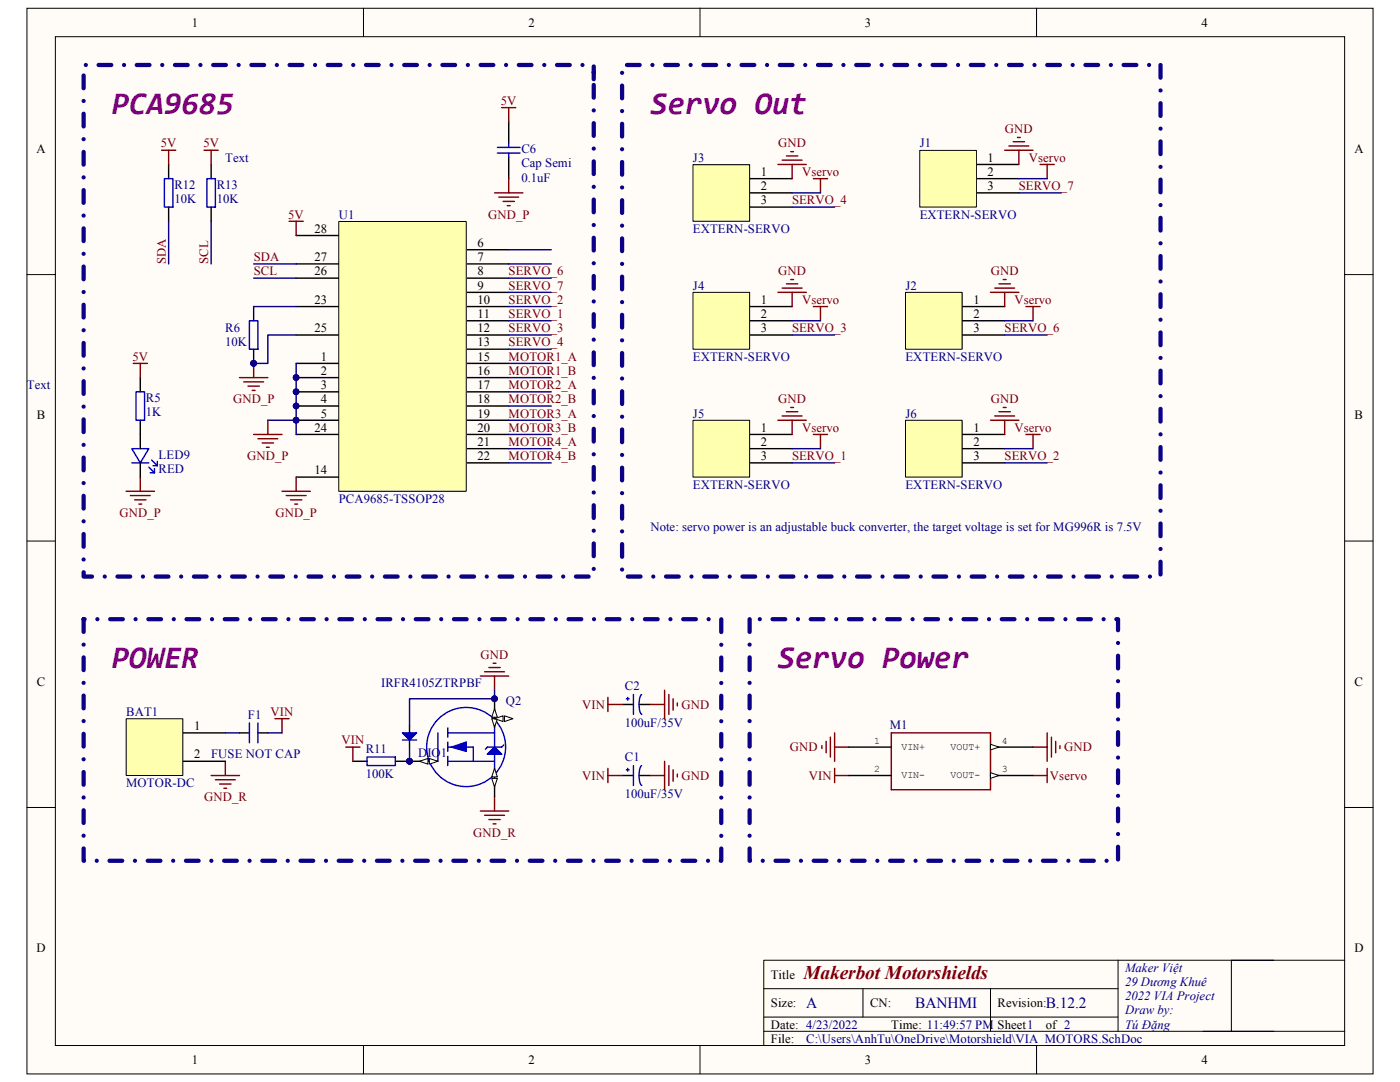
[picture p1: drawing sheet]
<svg xmlns="http://www.w3.org/2000/svg" width="279mm" height="216mm" viewBox="0 0 279 216" stroke-linecap="round" stroke-linejoin="round" font-family="sans-serif">
<path d="M5.4 1.7h268.6v212.6h-268.6z" fill="#fffcf8"/>
<path d="M5.4 1.7h268.6v212.6h-268.6z" fill="none" stroke="#000" stroke-width=".2"/>
<path d="M11.1 7.4h257.3v201.2h-257.3z" fill="#fffcf8"/>
<g fill="none" stroke="#000" stroke-width=".2">
<path d="M11 7.3h257.4v201.3h-257.4zM72.5 1.6v5.7M139.7 1.6v5.7M206.9 1.6v5.7M5.4 54.8h5.6M268.4 54.8h5.6M5.4 108h5.6M268.4 108h5.6M5.4 161.1h5.6M268.4 161.1h5.6M152.4 197.3h70.7M172.2 197.3v5.6"/>
<path d="M197.7 197.3v8.5M223.1 191.6v14.2M254.2 191.6h-101.8v17M268.4 191.6h-22.6v14.2M72.5 208.6v5.7M139.7 208.6v5.7M152.4 205.8h116M152.4 202.9h70.7M206.9 208.6v5.7"/>
</g>
<g fill="none" stroke="#000" stroke-width=".28">
<path d="M59.1 52.7h8.5M59.1 55.5h8.5M59.1 47h8.5M93 49.8h8.5M93 52.7h8.5M93 55.5h8.5M93 58.3h8.5M59.1 72.5h8.5M59.1 75.3h8.5M59.1 78.2h8.5M59.1 61.2h8.5M59.1 66.8h8.5"/>
<path d="M93 72.5h8.5M93 75.3h8.5M93 78.2h8.5M93 61.2h8.5M93 64h8.5M93 66.8h8.5M93 69.7h8.5M59.1 81h8.5M59.1 83.9h8.5M59.1 95.2h8.5M59.1 86.7h8.5M93 81h8.5"/>
<path d="M93 83.9h8.5M93 86.7h8.5M93 89.5h8.5M93 92.4h8.5"/>
</g>
<g fill="#000080" stroke="#000080" stroke-width=".2">
<circle cx="59.1" cy="75.3" r=".55"/>
<circle cx="59.1" cy="78.2" r=".55"/>
<circle cx="59.1" cy="81" r=".55"/>
<circle cx="59.1" cy="83.8" r=".55"/>
</g>
<path d="M67.6 44.2h25.4v53.8h-25.4z" fill="#ffffb0"/>
<path d="M67.6 44.2h25.4v53.8h-25.4z" fill="none" stroke="#000" stroke-width=".2"/>
<g fill="#000080" stroke="#000080" stroke-width=".2">
<circle cx="59.1" cy="75.3" r=".55"/>
<circle cx="59.1" cy="78.2" r=".55"/>
<circle cx="59.1" cy="81" r=".55"/>
<circle cx="59.1" cy="83.8" r=".55"/>
<circle cx="50.6" cy="72.5" r=".55"/>
</g>
<path d="M149.6 35.6h8.5M149.6 38.5h8.5M149.6 41.3h8.5M28 75.3v2.9M50.6 61.2v2.8M50.6 69.7v2.8M28 83.9v2.8" fill="none" stroke="#000" stroke-width=".28"/>
<path d="M27.2 78.2h1.6v5.7h-1.6zM49.8 64h1.7v5.7h-1.7z" fill="none" stroke="#00f" stroke-width=".28"/>
<g fill="none" stroke="#000080" stroke-width=".28">
<path d="M50.6 52.7h8.5M50.6 55.5h8.5M101.5 52.7h8.5M101.5 55.5h8.5M101.5 49.8h8.5M101.5 58.3h8.5M50.6 61.2h8.5M59.1 66.8h-5.6v5.7h-2.9M101.5 61.2h8.5M101.5 64h8.5M101.5 66.8h8.5M101.5 69.7h8.5"/>
<path d="M101.5 72.5h8.5M101.5 75.3h8.5M101.5 78.2h8.5M101.5 81h8.5M101.5 83.9h8.5M101.5 86.7h8.5M101.5 89.5h8.5M101.5 92.4h8.5"/>
</g>
<path d="M57.7 44.2h2.8M59.1 44.2v2.8M26.6 72.5h2.8M28 72.5v2.8M25.2 98h5.6M26 98.9h4M26.9 99.7h2.2M28 95.2v2.8M27.7 100.6h.6" fill="none" stroke="#800000" stroke-width=".28"/>
<path d="M138.3 32.9h11.3v11.3h-11.3z" fill="#ffffb0"/>
<path d="M138.3 32.9h11.3v11.3h-11.3z" fill="none" stroke="#000" stroke-width=".2"/>
<path d="M155.3 32.8h5.6M156.1 32h4M157 31.1h2.2M157.8 30.3h.6M158.1 32.8v2.8" fill="none" stroke="#800000" stroke-width=".28"/>
<path d="M158.1 41.3h8.5" fill="none" stroke="#000080" stroke-width=".28"/>
<path d="M149.6 61.2h8.5M149.6 64h8.5M149.6 66.8h8.5" fill="none" stroke="#000" stroke-width=".28"/>
<path d="M138.3 58.4h11.3v11.3h-11.3z" fill="#ffffb0"/>
<path d="M138.3 58.3h11.3v11.4h-11.3z" fill="none" stroke="#000" stroke-width=".2"/>
<path d="M155.3 58.3h5.6M156.1 57.5h4M157 56.6h2.2M157.8 55.8h.6M158.1 58.3v2.9" fill="none" stroke="#800000" stroke-width=".28"/>
<path d="M158.1 66.8h8.5" fill="none" stroke="#000080" stroke-width=".28"/>
<path d="M149.6 86.7h8.5M149.6 89.5h8.5M149.6 92.4h8.5" fill="none" stroke="#000" stroke-width=".28"/>
<path d="M138.3 83.9h11.3v11.3h-11.3z" fill="#ffffb0"/>
<path d="M138.3 83.9h11.3v11.3h-11.3z" fill="none" stroke="#000" stroke-width=".2"/>
<path d="M155.3 83.9h5.6M156.1 83h4M157 82.2h2.2M157.8 81.3h.6M158.1 83.9v2.8" fill="none" stroke="#800000" stroke-width=".28"/>
<path d="M158.1 92.4h8.5" fill="none" stroke="#000080" stroke-width=".28"/>
<path d="M192 86.7h8.5M192 89.5h8.5M192 92.4h8.5" fill="none" stroke="#000" stroke-width=".28"/>
<path d="M180.8 83.9h11.2v11.3h-11.2z" fill="#ffffb0"/>
<path d="M180.7 83.9h11.3v11.3h-11.3z" fill="none" stroke="#000" stroke-width=".2"/>
<g fill="none" stroke="#800000" stroke-width=".28">
<path d="M32.2 30h2.9M33.7 30v2.8M40.7 30h2.9M42.1 30v2.8M98.7 38.5h5.7M99.5 39.3h4M100.1 21.5h2.8M101.5 21.5v2.8M101.5 35.6v2.9M100.4 40.2h2.3M101.2 41h.6M197.7 83.9h5.6"/>
<path d="M198.5 83h4M199.4 82.2h2.2M200.2 81.3h.6M200.5 83.9v2.8"/>
</g>
<path d="M33.7 44.2v8.5M42.1 44.2v8.5M59.1 72.5v14.2M53.5 83.9h5.6M200.5 92.4h8.5" fill="none" stroke="#000080" stroke-width=".28"/>
<path d="M118.5 15.8v-2.8h-101.8v102h101.8v-102" fill="none" stroke="#0c0087" stroke-width=".85" stroke-dasharray="2.5 2.5 0 2.5"/>
<path d="M33.7 32.8v2.8M42.1 32.8v2.8M101.5 24.3v4.3M101.5 31.4v4.2M194.8 32.8h8.5M194.8 35.6h8.5M194.8 38.5h8.5M33.7 41.3v2.9M42.1 41.3v2.9" fill="none" stroke="#000" stroke-width=".28"/>
<path d="M32.8 35.6h1.7v5.7h-1.7zM41.3 35.6h1.7v5.7h-1.7zM99.3 30.5h4.5M99.3 29.4h4.5M101.5 28.6v.8M101.5 30.5v.9" fill="none" stroke="#00f" stroke-width=".28"/>
<g fill="#000080" stroke="#000080" stroke-width=".2">
<circle cx="59.1" cy="75.3" r=".55"/>
<circle cx="59.1" cy="78.2" r=".55"/>
<circle cx="59.1" cy="81" r=".55"/>
<circle cx="59.1" cy="83.8" r=".55"/>
</g>
<path d="M183.6 30.1h11.3v11.2h-11.3z" fill="#ffffb0"/>
<path d="M183.6 30h11.3v11.3h-11.3z" fill="none" stroke="#000" stroke-width=".2"/>
<path d="M200.5 30h5.7M201.4 29.1h3.9M202.2 28.3h2.3M203 27.4h.6M203.3 30v2.8" fill="none" stroke="#800000" stroke-width=".28"/>
<path d="M203.3 38.5h8.5" fill="none" stroke="#000080" stroke-width=".28"/>
<path d="M192 61.2h8.5M192 64h8.5M192 66.8h8.5" fill="none" stroke="#000" stroke-width=".28"/>
<path d="M180.8 58.4h11.2v11.3h-11.2z" fill="#ffffb0"/>
<path d="M180.7 58.3h11.3v11.4h-11.3z" fill="none" stroke="#000" stroke-width=".2"/>
<path d="M197.7 58.3h5.6M198.5 57.5h4M199.4 56.6h2.2M200.2 55.8h.6M200.5 58.3v2.9" fill="none" stroke="#800000" stroke-width=".28"/>
<path d="M200.5 66.8h8.5" fill="none" stroke="#000080" stroke-width=".28"/>
<path d="M26.3 89.5h3.4l-1.7 2.9z" fill="#fff"/>
<path d="M26.3 89.5h3.4l-1.7 2.9zM26.3 92.4h3.4M29.7 93.2l1.1 1.1M30 94.3h.8M30.3 91.8l1.1 1.1M30.5 92.9h.9M30.8 93.5v.8M31.4 92.1v.8" fill="none" stroke="#00f" stroke-width=".28"/>
<path d="M28 86.7v2.8M28 92.4v2.8M36.5 146.2h8.5M36.5 151.9h8.5" fill="none" stroke="#000" stroke-width=".28"/>
<g fill="none" stroke="#800000" stroke-width=".28">
<path d="M162.3 35.6h2.9M163.7 35.6v2.9M207.6 32.8h2.8M209 32.8v2.8M47.8 75.3h5.7M48.6 76.2h4M49.5 77h2.3M50.3 77.9h.6M50.6 72.5v2.8M162.3 61.2h2.9M163.7 61.2v2.8M204.7 61.2h2.9"/>
<path d="M206.2 61.2v2.8M50.6 86.7h5.7M51.5 87.5h3.9M52.3 88.4h2.3M53.2 89.2h.5M53.5 83.9v2.8M56.3 98h5.6M57.1 98.9h4M58 99.7h2.2M59.1 95.2v2.8M162.3 86.7h2.9M163.7 86.7v2.8"/>
<path d="M204.7 86.7h2.9M206.2 86.7v2.8M58.8 100.6h.6M42.1 154.7h5.7M43 155.6h3.9M43.8 156.4h2.3M44.7 157.3h.5M45 151.9v2.8M54.9 143.4h2.8M56.3 143.4v2.8M164 148.8v.6M164.9 147.9v2.3"/>
<path d="M165.7 147.1v4M166.6 146.2v5.7M166.6 149.1h2.8M206.2 154.7h2.8M209 153.3v2.9"/>
</g>
<circle cx="50.6" cy="72.5" r=".55" fill="#000080" stroke="#000080" stroke-width=".2"/>
<path d="M25.2 143.5h11.3v11.2h-11.3z" fill="#ffffb0"/>
<path d="M25.2 143.4h11.3v11.3h-11.3z" fill="none" stroke="#000" stroke-width=".2"/>
<path d="M206.2 149.1h2.8M209 146.2v5.7M209.8 147.1v4M210.7 147.9v2.3M211.5 148.8v.6" fill="none" stroke="#800000" stroke-width=".28"/>
<path d="M47.8 146.2h2M51.5 146.2h2M81.7 144.8v1.4M81.7 147.7v1.4" fill="none" stroke="#000" stroke-width=".28"/>
<path d="M49.8 144.3v3.9M51.5 144.3v3.9" fill="none" stroke="#00f" stroke-width=".28"/>
<path d="M80.3 146.2h2.8l-1.4 1.5z" fill="#00f"/>
<g fill="none" stroke="#00f" stroke-width=".28">
<path d="M73.2 151.1h5.7v1.7h-5.7zM80.3 146.2h2.8l-1.4 1.5zM80.3 147.7h2.8M87.4 146.2v5.7M89.4 149.1h.8M89.4 145.2v1.9M89.4 148.1v1.8M89.4 150.9v1.9M89.4 151.9h9.3M89.4 146.2h9.3M90.1 149.1l2.9-1v1.8zM90.5 149.1l2.4-.9v1.6l-2.5-.7h2.4v-.7l-1.9 .7 1.7-.2v-.4l-1 .4 .9-.1v-.2l-1 .3-.4 .3h1.7v.4l-1.3-.2h1.1v.1l-.4-.1"/>
<path d="M93 149.1h1.5v2.8M98.7 149.1l1.4 1.4h-2.8zM98.7 145.1v4M98.7 150.5v2.8M100.5 148.6l-.4 .5h-2.8l-.4 .4"/>
</g>
<path d="M70.4 151.9h2.8M78.9 151.9h2.8" fill="none" stroke="#000" stroke-width=".28"/>
<g fill="#000080" stroke="#000080" stroke-width=".2">
<circle cx="81.7" cy="151.9" r=".55"/>
<circle cx="98.7" cy="139.4" r=".55"/>
</g>
<g fill="none" stroke="#800000" stroke-width=".28">
<path d="M95.9 134.9h5.6M96.7 134h4M97.6 133.2h2.2M98.4 132.3h.6M98.7 134.9v2.8M69 149.1h2.8M70.4 149.1v2.8M98.7 159v2.8M166.6 153.3v2.9M166.6 154.7h2.8M95.9 161.8h5.6M96.7 162.7h4"/>
<path d="M97.6 163.5h2.2M98.4 164.4h.6"/>
</g>
<path d="M98.7 137.7v1.7h-17v5.4M81.7 149.1v2.8" fill="none" stroke="#000080" stroke-width=".28"/>
<path d="M98.7 149.1l1.4 1.4h-2.8z" fill="#00f"/>
<g fill="none" stroke="#00f" stroke-width=".28">
<path d="M98.7 149.1l1.4 1.4h-2.8z"/>
<circle cx="93" cy="149.1" r="7.9"/>
</g>
<path d="M81.7 151.9h5.7" fill="none" stroke="#000" stroke-width=".28"/>
<path d="M85.7 151.3l1.7 .6-1.7 .6z" fill="#fffcf8"/>
<path d="M85.7 151.3l1.7 .6-1.7 .6z" fill="none" stroke="#000" stroke-width=".2"/>
<path d="M83.7 151.9l1.7-.6v1.2z" fill="#fffcf8"/>
<path d="M83.7 151.9l1.7-.6v1.2z" fill="none" stroke="#000" stroke-width=".2"/>
<circle cx="81.7" cy="151.9" r=".55" fill="#000080" stroke="#000080" stroke-width=".2"/>
<path d="M98.7 139.4v5.7" fill="none" stroke="#000" stroke-width=".28"/>
<path d="M98.1 143.4h1.2l-.6 1.7z" fill="#fffcf8"/>
<path d="M98.1 143.4h1.2l-.6 1.7z" fill="none" stroke="#000" stroke-width=".2"/>
<path d="M98.7 141.4l.6 1.7h-1.2z" fill="#fffcf8"/>
<path d="M98.7 141.4l.6 1.7h-1.2z" fill="none" stroke="#000" stroke-width=".2"/>
<circle cx="98.7" cy="139.4" r=".55" fill="#000080" stroke="#000080" stroke-width=".2"/>
<path d="M98.7 143.4h.1" fill="none" stroke="#000" stroke-width=".28"/>
<path d="M98.7 143.4l1.7-.6v1.2z" fill="#fffcf8"/>
<path d="M98.7 143.4l1.7-.6v1.2z" fill="none" stroke="#000" stroke-width=".2"/>
<path d="M100.7 142.8l1.7 .6-1.7 .6z" fill="#fffcf8"/>
<path d="M100.7 142.8l1.7 .6-1.7 .6z" fill="none" stroke="#000" stroke-width=".2"/>
<path d="M98.7 153.3v5.7" fill="none" stroke="#000" stroke-width=".28"/>
<path d="M98.7 153.3l.6 1.7h-1.2z" fill="#fffcf8"/>
<path d="M98.7 153.3l.6 1.7h-1.2z" fill="none" stroke="#000" stroke-width=".2"/>
<path d="M98.1 155.3h1.2l-.6 1.7z" fill="#fffcf8"/>
<path d="M98.1 155.3h1.2l-.6 1.7z" fill="none" stroke="#000" stroke-width=".2"/>
<g fill="#000080" stroke="#000080" stroke-width=".2">
<circle cx="81.7" cy="151.9" r=".55"/>
<circle cx="98.7" cy="139.4" r=".55"/>
</g>
<path d="M177.9 146.2h19.8v11.4h-19.8z" fill="none" stroke="#800000" stroke-width=".28"/>
<path d="M169.4 149.1h8.5M169.4 154.7h8.5M197.7 154.7h8.5" fill="none" stroke="#000" stroke-width=".28"/>
<path d="M197.7 154.2l1.7 .5-1.7 .6z" fill="#fffcf8"/>
<path d="M197.7 154.2l1.7 .5-1.7 .6z" fill="none" stroke="#000" stroke-width=".2"/>
<path d="M197.7 149.1h8.5" fill="none" stroke="#000" stroke-width=".28"/>
<path d="M197.7 148.5l1.7 .6-1.7 .5z" fill="#fffcf8"/>
<path d="M197.7 148.5l1.7 .6-1.7 .5z" fill="none" stroke="#000" stroke-width=".2"/>
<path d="M158.1 38.5h5.6M203.3 35.6h5.7M158.1 64h5.6M200.5 64h5.7M158.1 89.5h5.6M200.5 89.5h5.7M45 146.2h2.8M53.5 146.2h2.8" fill="none" stroke="#000080" stroke-width=".28"/>
<path d="M231.6 13v102h-107.4v-102h107.4M16.7 123.6v48.2h127.2v-48.2h-127.2M149.6 123.6v48.2h73.5v-48.2h-73.5" fill="none" stroke="#0c0087" stroke-width=".85" stroke-dasharray="2.5 2.5 0 2.5"/>
<path d="M124.2 140.6h2.2M124.2 154.7h2.2M127.5 140.6h2.3M127.5 154.7h2.3" fill="none" stroke="#000" stroke-width=".28"/>
<path d="M125 139.4h.6M125.3 139.1v.6M126.4 138.6v4M128.1 138.6a4.2 4.2 0 0 0-.2 3.8l.2 .1M125 153.6h.6M125.3 153.3v.6M126.4 152.8v3.9M128.1 152.8a4.2 4.2 0 0 0-.2 3.8l.2 .1" fill="none" stroke="#00f" stroke-width=".28"/>
<g fill="none" stroke="#800000" stroke-width=".28">
<path d="M121.3 139.1v2.9M132.6 137.7v5.7M133.5 138.6v4M134.3 139.4v2.3M121.3 153.3v2.9M121.3 140.6h2.9M121.3 154.7h2.9M129.8 140.6h2.8M129.8 154.7h2.8M132.6 151.9v5.7M133.5 152.8v3.9M134.3 153.6v2.3"/>
<path d="M135.2 140.3v.6M135.2 154.5v.5"/>
</g>
<g font-size="6.3" fill="#800080">
<text x="22.3" y="22.7">PCA9685</text>
<text x="129.8" y="22.7">Servo Out</text>
<text x="22.3" y="133.3">POWER</text>
<text x="155.2" y="133.3">Servo Power</text>
</g>
<text font-size="3.9" fill="#800000" x="160.4" y="195.3">Makerbot Motorshields</text>
<g font-size="3.1" fill="#000080">
<text x="160.9" y="201.2">A</text>
<text x="182.7" y="201.2">BANHMI</text>
<text x="208.7" y="201.2">B.12.2</text>
</g>
<g font-size="2.5">
<text x="38.3" y="5.3">1</text>
<text x="105.5" y="5.3">2</text>
<text x="172.6" y="5.3">3</text>
<text x="239.8" y="5.3">4</text>
<text x="7.3" y="30.5">A</text>
<text x="151.8" y="35.1">1</text>
<text x="197.1" y="32.3">1</text>
<text x="197.1" y="35.1">2</text>
<text x="270.3" y="30.5">A</text>
<text x="151.8" y="37.9">2</text>
<text x="151.8" y="40.8">3</text>
<text x="183.5" y="39.4">SIGNAL</text>
<text x="197.1" y="37.9">3</text>
<text x="62.8" y="46.4">28</text>
<text x="138.3" y="42.2">SIGNAL</text>
<text x="62.8" y="52.1">27</text>
<text x="95.3" y="49.3">6</text>
<text x="95.3" y="52.1">7</text>
<text x="62.8" y="54.9">26</text>
<text x="95.3" y="54.9">8</text>
<text x="95.3" y="57.8">9</text>
<text x="62.8" y="60.6">23</text>
<text x="95.3" y="60.6">10</text>
<text x="95.3" y="63.5">11</text>
<text x="151.8" y="60.6">1</text>
<text x="151.8" y="63.5">2</text>
<text x="194.3" y="60.6">1</text>
<text x="194.3" y="63.5">2</text>
<text x="62.8" y="66.3">25</text>
<text x="64" y="72">1</text>
<text x="95.3" y="66.3">12</text>
<text x="95.3" y="69.1">13</text>
<text x="95.3" y="72">15</text>
<text x="138.3" y="67.7">SIGNAL</text>
<text x="151.8" y="66.3">3</text>
<text x="180.7" y="67.7">SIGNAL</text>
<text x="194.3" y="66.3">3</text>
<text x="64" y="74.8">2</text>
<text x="64" y="77.6">3</text>
<text x="95.3" y="74.8">16</text>
<text x="95.3" y="77.6">17</text>
<text x="7.4" y="83.6">B</text>
<text x="64" y="80.5">4</text>
<text x="64" y="83.3">5</text>
<text x="95.3" y="80.5">18</text>
<text x="95.3" y="83.3">19</text>
<text x="270.3" y="83.6">B</text>
<text x="62.8" y="86.1">24</text>
<text x="95.3" y="86.1">20</text>
<text x="95.3" y="89">21</text>
<text x="151.8" y="86.1">1</text>
<text x="151.8" y="89">2</text>
<text x="194.3" y="86.1">1</text>
<text x="194.3" y="89">2</text>
<text x="62.8" y="94.7">14</text>
<text x="95.3" y="91.8">22</text>
<text x="138.3" y="93.2">SIGNAL</text>
<text x="151.8" y="91.8">3</text>
<text x="180.7" y="93.2">SIGNAL</text>
<text x="194.3" y="91.8">3</text>
<text x="7.4" y="136.8">C</text>
<text x="270.3" y="136.8">C</text>
<text x="38.7" y="145.7">1</text>
<text x="38.7" y="151.3">2</text>
<text x="7.3" y="190">D</text>
<text x="270.3" y="190">D</text>
<text x="153.8" y="195.3">Title</text>
<text x="153.8" y="201">Size:</text>
<text x="173.6" y="201">CN:</text>
<text x="199.1" y="201">Revision:</text>
<text x="153.8" y="205.2">Date: 4/23/2022</text>
<text x="153.8" y="208.1">File:</text>
<text x="177.9" y="205.2">Time: 11:49:57 PM</text>
<text x="199.1" y="205.2">Sheet1</text>
<text x="208.7" y="205.2">of 2</text>
<text x="38.3" y="212.3">1</text>
<text x="105.5" y="212.3">2</text>
<text x="172.6" y="212.3">3</text>
<text x="239.8" y="212.3">4</text>
</g>
<g font-size="2.5" fill="#800000">
<text x="99.9" y="20.9">5V</text>
<text x="32.1" y="29.4">5V</text>
<text x="40.6" y="29.4">5V</text>
<text x="155.3" y="29.4">GND</text>
<text x="200.6" y="26.6">GND</text>
<text x="160.1" y="35.1">Vservo</text>
<text x="205.3" y="32.3">Vservo</text>
<text x="158.1" y="40.8">SERVO_4</text>
<text x="203.3" y="37.9">SERVO_7</text>
<text x="57.5" y="43.6">5V</text>
<text x="97.4" y="43.6">GND_P</text>
<text x="33.1" y="52.7" transform="rotate(-90 33.1 52.7)">SDA</text>
<text x="41.6" y="52.7" transform="rotate(-90 41.6 52.7)">SCL</text>
<text x="50.6" y="52.1">SDA</text>
<text x="50.6" y="54.9">SCL</text>
<text x="101.5" y="54.9">SERVO_6</text>
<text x="101.5" y="57.8">SERVO_7</text>
<text x="155.3" y="54.9">GND</text>
<text x="197.7" y="54.9">GND</text>
<text x="101.5" y="63.5">SERVO_1</text>
<text x="101.5" y="60.6">SERVO_2</text>
<text x="160.1" y="60.6">Vservo</text>
<text x="202.5" y="60.6">Vservo</text>
<text x="26.5" y="72">5V</text>
<text x="101.5" y="72">MOTOR1_A</text>
<text x="101.5" y="66.3">SERVO_3</text>
<text x="101.5" y="69.1">SERVO_4</text>
<text x="158.1" y="66.3">SERVO_3</text>
<text x="200.5" y="66.3">SERVO_6</text>
<text x="101.5" y="74.8">MOTOR1_B</text>
<text x="101.5" y="77.6">MOTOR2_A</text>
<text x="46.5" y="80.5">GND_P</text>
<text x="101.5" y="80.5">MOTOR2_B</text>
<text x="101.5" y="83.3">MOTOR3_A</text>
<text x="155.3" y="80.5">GND</text>
<text x="197.7" y="80.5">GND</text>
<text x="101.5" y="86.1">MOTOR3_B</text>
<text x="101.5" y="89">MOTOR4_A</text>
<text x="160.1" y="86.1">Vservo</text>
<text x="202.5" y="86.1">Vservo</text>
<text x="49.3" y="91.8">GND_P</text>
<text x="101.5" y="91.8">MOTOR4_B</text>
<text x="158.1" y="91.8">SERVO_1</text>
<text x="200.5" y="91.8">SERVO_2</text>
<text x="23.9" y="103.2">GND_P</text>
<text x="55" y="103.2">GND_P</text>
<text x="95.9" y="131.5">GND</text>
<text x="54" y="142.8">VIN</text>
<text x="116.2" y="141.4">VIN</text>
<text x="136" y="141.4">GND</text>
<text x="68.2" y="148.5">VIN</text>
<text x="157.6" y="149.9">GND</text>
<text x="212.4" y="149.9">GND</text>
<text x="116.2" y="155.6">VIN</text>
<text x="136" y="155.6">GND</text>
<text x="161.5" y="155.6">VIN</text>
<text x="209.5" y="155.6">Vservo</text>
<text x="40.7" y="159.8">GND_R</text>
<text x="94.4" y="167">GND_R</text>
</g>
<g font-size="2.5" fill="#000080">
<text x="183.5" y="29.4">J1</text>
<text x="45" y="32.3">Text</text>
<text x="104.1" y="30.6">C6</text>
<text x="104.1" y="33.4">Cap Semi</text>
<text x="138.3" y="32.3">J3</text>
<text x="34.8" y="40.5">10K</text>
<text x="34.8" y="37.6">R12</text>
<text x="43.3" y="40.5">10K</text>
<text x="43.3" y="37.6">R13</text>
<text x="104.1" y="36.2">0.1uF</text>
<text x="67.6" y="43.6">U1</text>
<text x="138.3" y="46.4">EXTERN-SERVO</text>
<text x="183.5" y="43.6">EXTERN-SERVO</text>
<text x="138.3" y="57.8">J4</text>
<text x="180.7" y="57.8">J2</text>
<text x="45" y="69.1">10K</text>
<text x="45" y="66.3">R6</text>
<text x="138.3" y="72">EXTERN-SERVO</text>
<text x="180.7" y="72">EXTERN-SERVO</text>
<text x="5.4" y="77.6">Text</text>
<text x="29.1" y="83">1K</text>
<text x="29.1" y="80.2">R5</text>
<text x="138.3" y="83.3">J5</text>
<text x="180.7" y="83.3">J6</text>
<text x="31.7" y="91.5">LED9</text>
<text x="31.7" y="94.4">RED</text>
<text x="67.6" y="100.3">PCA9685-TSSOP28</text>
<text x="138.3" y="97.5">EXTERN-SERVO</text>
<text x="180.7" y="97.5">EXTERN-SERVO</text>
<text x="129.8" y="106">Note: servo power is an adjustable buck converter, the target voltage is set for MG996R is 7.5V</text>
<text x="76.1" y="137.2">IRFR4105ZTRPBF</text>
<text x="124.7" y="137.8">C2</text>
<text x="25.2" y="142.8">BAT1</text>
<text x="49.5" y="143.4">F1</text>
<text x="100.9" y="140.6">Q2</text>
<text x="124.7" y="145.1">100uF/35V</text>
<text x="177.6" y="145.4">M1</text>
<text x="42.1" y="151.3">FUSE NOT CAP</text>
<text x="73" y="155.3">100K</text>
<text x="73" y="150.2">R11</text>
<text x="83.4" y="151.1">DIO1</text>
<text x="124.7" y="151.9">C1</text>
<text x="25.2" y="157">MOTOR-DC</text>
<text x="124.7" y="159.3">100uF/35V</text>
<text x="224.5" y="193.9">Maker Việt</text>
<text x="224.5" y="196.7">29 Dương Khuê</text>
<text x="224.5" y="199.6">2022 VIA Project</text>
<text x="224.5" y="202.4">Draw by:</text>
<text x="160.9" y="208.1">C:\Users\AnhTu\OneDrive\Motorshield\VIA_MOTORS.SchDoc</text>
<text x="224.5" y="205.2">Tú Đặng</text>
</g>
<g font-size="2">
<text x="174.4" y="148.5">1</text>
<text x="179.9" y="149.6">VIN+</text>
<text x="189.7" y="149.6">VOUT+</text>
<text x="200" y="148.5">4</text>
<text x="174.4" y="154.1">2</text>
<text x="179.9" y="155.3">VIN-</text>
<text x="189.7" y="155.3">VOUT-</text>
<text x="200" y="154.1">3</text>
</g>
</svg>
